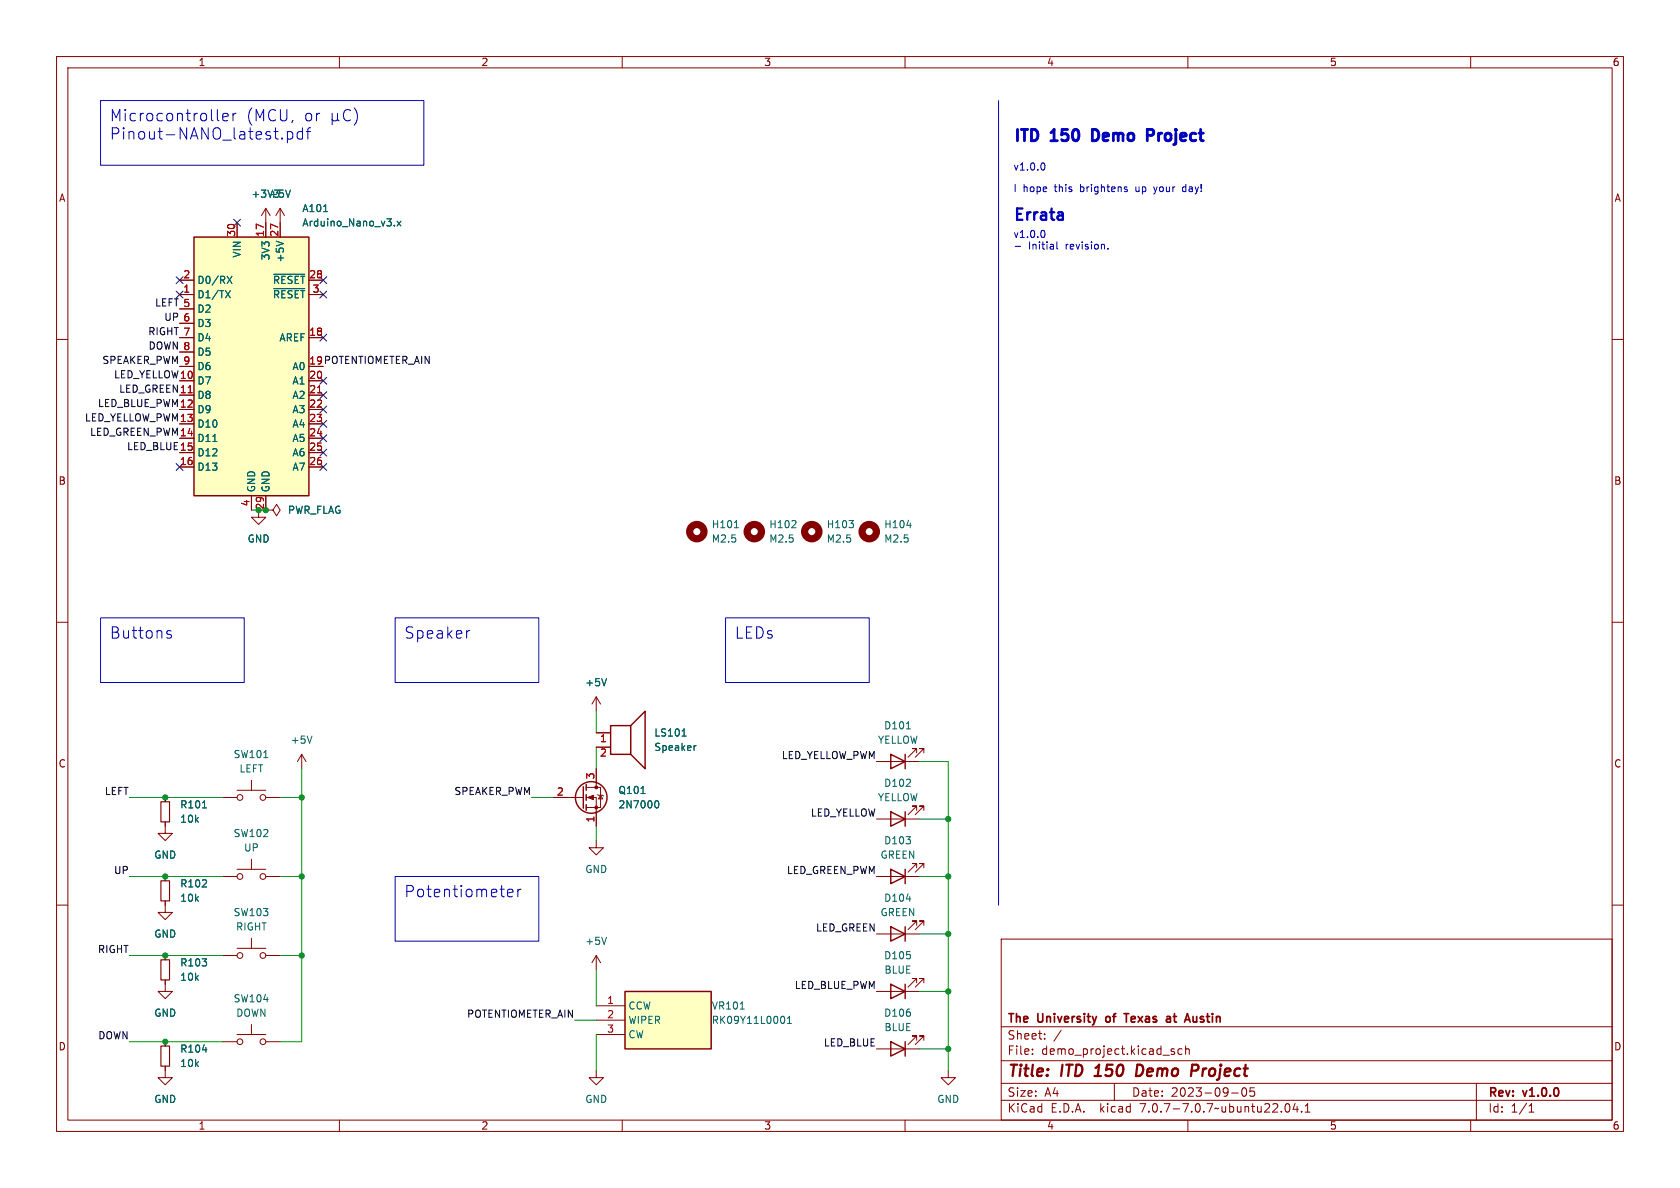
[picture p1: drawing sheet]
<svg xmlns="http://www.w3.org/2000/svg" width="297mm" height="210mm" viewBox="0 0 297 210" stroke-linecap="round" stroke-linejoin="round" font-family="sans-serif">
<g fill="none" stroke="#840000" stroke-width=".18">
<path d="M10 10h277v190h-277zM12 12h273v186h-273zM60 10v2M110 10v2M160 10v2M210 10v2M260 10v2M41.9 39.4v2.5M47 36.8v5.1M47 36.8l-.8 1.3M47 36.8l.8 1.3M49.5 36.8l-.7 1.3"/>
<path d="M49.5 36.8v5.1M49.5 36.8l.8 1.3M10 60h2M31.7 52.1h2.6M31.7 59.7h2.6M31.7 49.5h2.6M31.7 54.6h2.6M31.7 57.2h2.6M54.6 52.1h2.5M54.6 59.7h2.5M54.6 49.5h2.5M285 60h2"/>
<path d="M31.7 67.3h2.6M31.7 69.9h2.6M31.7 72.4h2.6M31.7 74.9h2.6M31.7 77.5h2.6M31.7 62.2h2.6M31.7 64.8h2.6M54.6 67.3h2.5M54.6 69.9h2.5M54.6 72.4h2.5M54.6 74.9h2.5M54.6 77.5h2.5"/>
<path d="M31.7 80h2.6M31.7 82.6h2.6M44.4 87.6v2.6M45.7 90.2v1.2h1.3l-1.3 1.3-1.3-1.3h1.3M47 87.6v2.6h1.3l.6-1 .6 1-.6 1-.6-1M54.6 80h2.5M54.6 82.6h2.5M10 110h2M285 110h2M41.9 139.7h5.1M44.4 137.9v1.8M53.3 133.4l-.7 1.2"/>
<path d="M53.3 133.4v2.5M53.3 133.4l.8 1.2M103.6 139.2h2.6v3.5h-2.6M105.4 123.2v2.5M105.4 135.9v3.3M105.4 129.5h2.5M105.4 132.1h2.5M105.4 123.2l-.8 1.3M105.4 123.2l.8 1.3M154.9 134.6h7.7M162.1 133.1v-.8h-.8h.8l-1.6 1.6M163.3 133.1v-.8h-.7h.7l-1.5 1.6"/>
<path d="M10 160h2M29.2 145.3v2h1.3l-1.3 1.3-1.3-1.3h1.3M29.2 159.3v2h1.3l-1.3 1.3-1.3-1.3h1.3M29.2 141v.7M29.2 154.9v.8M39.4 154.9h2.5M39.4 141h2.5M41.9 153.7h5.1M44.4 151.9v1.8M47 154.9h2.5M47 141h2.5M97.8 141h5.3"/>
<path d="M103.6 141h1.8v5.1M105.4 148.6v1.3h1.3l-1.3 1.2-1.3-1.2h1.3M105.7 140.5l.1 .1h.8l.1 .1M106.2 140.6l.4 .6h-.8zM154.9 154.9h7.7M154.9 144.8h7.7M162.1 143.3v-.8h-.8h.8l-1.6 1.5M162.1 153.4v-.7h-.8h.8l-1.6 1.5M163.3 143.3v-.8h-.7h.7l-1.5 1.5M163.3 153.4v-.7h-.7h.7l-1.5 1.5M285 160h2M29.2 173.2v2.1h1.3l-1.3 1.2-1.3-1.2h1.3"/>
<path d="M29.2 168.9v.8M39.4 168.9h2.5M41.9 167.6h5.1M44.4 165.9v1.7M47 168.9h2.5M105.4 177.8h5.1M105.4 168.9l-.8 1.3M105.4 168.9v2.6M105.4 168.9l.8 1.3M154.9 175.3h7.7M154.9 165.1h7.7M162.1 173.7v-.7h-.8h.8l-1.6 1.5"/>
<path d="M162.1 163.6v-.8h-.8h.8l-1.6 1.5M163.3 173.7v-.7h-.7h.7l-1.5 1.5M163.3 163.6v-.8h-.7h.7l-1.5 1.5M177 166h108v32h-108zM29.2 188.5v2h1.3l-1.3 1.3-1.3-1.3h1.3M29.2 184.2v.7M39.4 184.2h2.5M41.9 182.9h5.1M44.4 181.1v1.8M47 184.2h2.5M60 198v2M105.4 189.2v1.3h1.3l-1.3 1.3-1.3-1.3h1.3"/>
<path d="M105.4 180.3h5.1M105.4 182.9h5.1M110 198v2M154.9 185.4h7.7M160 198v2M162.1 183.9v-.8h-.8h.8l-1.6 1.6M163.3 183.9v-.8h-.7h.7l-1.5 1.6M167.6 189.2v1.3h1.3l-1.3 1.3-1.2-1.3h1.2M177 194.5h108M177 191.5h108M177 187.5h108M177 181.5h108"/>
<path d="M182.5 186.3v.1M182.5 185.5v.1M184.7 183.6v.1M184.7 182.8v.1M187.6 182.1l-1.3 2M197 191.5v3M207.1 185.8l.4 .1 .2 .2-.1 .2-.4 .1M207.1 185.5h.5M209 185.5l-.5-.1-.3 .3v.4l.2 .2h.6M209.6 185.5l.2-.1 .4 .1v.9M209.6 184.9v1.5M210 198v2"/>
<path d="M217.7 193.2h1.2M219.7 192.4a.81 .81 0 0 0 .3 1.4l.2-.1 .2-.5-.2-.8M221 192.3v.7l.2-.1h.5l.1 .6-.3 .3-.5-.1M227.3 195.2l.2-.1a.81 .81 0 0 1 .6 .6 .81 .81 0 0 1-.3 .8l-.1 .1a.81 .81 0 0 1-.4-1.4zM229 195l-.4 1.1h.9M229.3 195.6v1M230.1 196.5v.1M230.7 196.6h.9M230.7 195.5l.5-.4v1.5M260 198v2M261 191.5v6.5M270.3 196.6h.9"/>
<path d="M270.3 195.5l.4-.4v1.5"/>
<circle cx="42.4" cy="141" r=".51"/>
<circle cx="42.4" cy="154.9" r=".51"/>
<circle cx="46.5" cy="154.9" r=".51"/>
<circle cx="46.5" cy="141" r=".51"/>
<circle cx="42.4" cy="168.9" r=".51"/>
<circle cx="46.5" cy="168.9" r=".51"/>
<circle cx="42.4" cy="184.2" r=".51"/>
<circle cx="46.5" cy="184.2" r=".51"/>
</g>
<path d="M193.5 190.2h1.1M194.1 188.5l-.4 .3M201.8 188.3l-.7-.1-.3 2h.5l.5-.3M210.8 188.2l.9 .1a.58 .58 0 0 1-.3 1h-.7" fill="none" stroke="#840000" stroke-width=".4"/>
<path d="M195.6 179.8v.7M198.7 179.2h.9M199.1 179.2v1.5M206.7 179.7l.2 .2v.8M207.4 179.7h.6M210.9 179.7l.1 .9h.5M206.9 180.6l-.5 .1M206.9 180l-.5 .1" fill="none" stroke="#840000" stroke-width=".3"/>
<g fill="none" stroke="#840000" stroke-width=".25">
<path d="M34.3 41.9h20.3v45.7h-20.3zM103.1 139.1v3.8M103.6 138.7v1M107.9 128.3h3.6v5.1h-3.6zM111.5 128.3l2.5-2.6v10.2l-2.5-2.5M157.5 133.4l2.5 1.2-2.5 1.3zM160 133.4v2.5M103.6 140.5v1M103.6 142.2v1.1M157.5 143.5l2.5 1.3-2.5 1.3zM157.5 153.7l2.5 1.2-2.5 1.3zM160 143.5v2.6"/>
<path d="M160 153.7v2.5M110.5 175.3h15.2v10.1h-15.2zM157.5 174l2.5 1.3-2.5 1.2zM157.5 163.8l2.5 1.3-2.5 1.3zM160 163.8v2.6M160 174v2.5M157.5 184.2l2.5 1.2-2.5 1.3zM160 184.2v2.5"/>
<circle cx="104.5" cy="141" r="2.79"/>
</g>
<g fill="none" stroke="#006464" stroke-width=".18">
<path d="M51.3 33.6l-.4 1.3M57.2 37.4h.7M69.7 39.8v.1M70.2 39.1l.7 .8M70.9 39.1l-.7 .8M39.9 51.4l.8 1.2M40.2 48.8l.8 1.3M40.7 51.4l-.8 1.2M41 48.8l-.8 1.3M48.4 48.5h5.5M48.4 51h5.5M48.8 42.6l1.3 .5"/>
<path d="M37.6 78h.7M129.8 93.3h.8M139.9 93.3h.8M140.7 92.1v.5M150.1 92h.8l-.4 .5M150.8 92.6v.6M160.3 92.9h.8M107.2 120l-.4 1.2M46.6 133.9h.8M55.2 130.1l-.5 1.3M120.6 130.1h.7M123.1 131.8l-.3 .1"/>
<path d="M160.2 128.8h.8M35.8 142.8h.7M113.3 140.3h.7M115.9 141.6l.1-.1a.68 .68 0 0 1 .5 .7 .68 .68 0 0 1-.5 .6h-.1M160.2 158.9h.8M107.2 165.7l-.4 1.2M130.9 178.4h.7M138.4 179.6a.79 .79 0 0 1 0 1.3M35.8 185.6h.8M139.2 180.9h.7M139.2 180l.4-.4v1.3"/>
</g>
<g fill="#ffffc2" stroke="#ffffc2" stroke-width=".18">
<path d="M110.5 175.3h15.2v10.1h-15.2z"/>
<path d="M34.3 41.9h20.3v45.7h-20.3z"/>
</g>
<path d="M33.3 69.4h.7M56.1 69.4h.7" fill="none" stroke="#a90000" stroke-width=".18"/>
<path d="M28.4 141.7h1.6v3.6h-1.6zM28.4 155.7h1.6v3.6h-1.6zM28.4 169.7h1.6v3.5h-1.6zM28.4 184.9h1.6v3.6h-1.6z" fill="none" stroke="#840000" stroke-width=".2"/>
<g fill="none" stroke="#840000" stroke-width="1.3">
<circle cx="123.2" cy="94" r="1.27"/>
<circle cx="133.3" cy="94" r="1.27"/>
<circle cx="143.5" cy="94" r="1.27"/>
<circle cx="153.7" cy="94" r="1.27"/>
</g>
<g fill="#840000" stroke="#840000" stroke-width=".18">
<path d="M103.9 141l1-.4v.8z"/>
<circle cx="105.4" cy="142.7" r=".25"/>
<circle cx="105.4" cy="139.2" r=".25"/>
</g>
<path d="M193.9 23l-.8-.1v2l.8-.1M202.8 22.9h.8a.54 .54 0 0 1 .4 .5 .54 .54 0 0 1-.4 .5h-.8" fill="none" stroke="#0000c2" stroke-width=".5"/>
<g fill="none" stroke="#0000c2" stroke-width=".18">
<path d="M17.8 17.8h57.1v11.4h-57.1zM62 19.6a.8 .8 0 0 0-1-.1 .8 .8 0 0 0-.3 1 .75 .75 0 0 0 .4 .8 .75 .75 0 0 0 .9-.1M62.6 19.1a2.29 2.29 0 0 1 0 3M176.5 17.8v142.2M38.4 21.1l.3 .3M39.4 20.7l.9-.2-.1-.4-.5-.1-.3 .3 .1 1 .2 .1 .5-.1M41.2 20v1.4M41.8 20a.51 .51 0 0 0-.6 .4M49.9 24.4l.1 .1-.1 .1M50.8 23.3v2M51 23.3h-.2M51.4 23.3l.4 .3v.6l-.4 .4-.6-.1"/>
<path d="M53.5 23.3h-.6l-.4 .3v.6l.2 .3 .2 .1 .6-.1M53.5 22.6v2M54.1 23.3h.8M54.5 22.7l-.1 1.9M58.7 21.1l.3 .3h.4l.3-.3M58.7 20v2M59.7 21.1l.3 .3M59.7 20v1.1M184.4 28.8a.79 .79 0 0 1 0 1.3M198.9 33.5h.3l.1 .2-.2 .2h-.2M198.9 33l.3 .1M204 33l.3 .9"/>
<path d="M204.1 34.2l-.1 .1M209.5 33l-.3 .1-.2 .2 .1 .5 .4 .1M179.5 43.6h.9M184.4 40.7a.79 .79 0 0 1 0 1.3M186.9 42.8v1.1l.1 .1M195.9 43.9v.1M17.8 109.2h25.4v11.5h-25.4zM29.6 112l.6 .2 .1 .3-.3 .3-.5-.1M29.6 111.6l.2-.1 .4 .1M69.8 109.2h25.4v11.5h-25.4zM83.1 111.5l-.4 .1M128.3 109.2h25.4v11.5h-25.4z"/>
<path d="M69.8 154.9h25.4v11.5h-25.4zM89.7 157.9l1-.2-.1-.4-.6-.1-.3 .3 .1 .9 .2 .1 .6-.1M91.5 157.2v1.3M92.1 157.2a.51 .51 0 0 0-.6 .4"/>
</g>
<g fill="none" stroke="#009600" stroke-width=".18">
<path d="M44.4 90.2h1.3M53.3 135.9v48.3h-3.8M105.4 125.7v3.8M105.4 132.1v3.8M162.6 134.6h5v54.6M22.9 154.9h16.5M22.9 141h16.5M49.5 154.9h3.8M49.5 141h3.8M94 141h3.8M105.4 146.1v2.5M162.6 154.9h5"/>
<path d="M162.6 144.8h5M22.9 168.9h16.5M49.5 168.9h3.8M105.4 171.5v6.3M162.6 165.1h5M162.6 175.3h5M22.9 184.2h16.5M101.6 180.3h3.8M105.4 182.9v6.3M162.6 185.4h5"/>
</g>
<g fill="none" stroke="#000084" stroke-width=".18">
<path d="M41.3 38.8l1.2 1.2M42.5 38.8l-1.2 1.2M31.1 51.5l1.3 1.2M31.1 48.9l1.3 1.2M32.4 51.5l-1.3 1.2M32.4 48.9l-1.3 1.2M56.5 51.5l1.3 1.2M56.5 59.1l1.3 1.2M56.5 48.9l1.3 1.2M57.8 51.5l-1.3 1.2M57.8 59.1l-1.3 1.2M57.8 48.9l-1.3 1.2"/>
<path d="M56.5 76.9l1.3 1.2M56.5 74.3l1.3 1.2M56.5 69.2l1.3 1.3M56.5 66.7l1.3 1.2M56.5 79.4l1.3 1.2M56.5 71.8l1.3 1.2M57.8 76.9l-1.3 1.2M57.8 74.3l-1.3 1.2M57.8 69.2l-1.3 1.3M57.8 66.7l-1.3 1.2M57.8 79.4l-1.3 1.2M57.8 71.8l-1.3 1.2"/>
<path d="M31.1 81.9l1.3 1.3M32.4 81.9l-1.3 1.3M56.5 81.9l1.3 1.3M57.8 81.9l-1.3 1.3"/>
</g>
<g fill="#009600" stroke="#009600" stroke-width=".18">
<circle cx="167.6" cy="144.8" r=".46"/>
<circle cx="167.6" cy="175.3" r=".46"/>
<circle cx="167.6" cy="185.4" r=".46"/>
<circle cx="167.6" cy="154.9" r=".46"/>
<circle cx="167.6" cy="165.1" r=".46"/>
<circle cx="47" cy="90.2" r=".46"/>
<circle cx="53.3" cy="141" r=".46"/>
<circle cx="53.3" cy="154.9" r=".46"/>
<circle cx="29.2" cy="141" r=".46"/>
<circle cx="29.2" cy="168.9" r=".46"/>
<circle cx="29.2" cy="154.9" r=".46"/>
<circle cx="53.3" cy="168.9" r=".46"/>
<circle cx="29.2" cy="184.2" r=".46"/>
</g>
<g font-size="2.8" fill="#0000c2">
<text x="19.3" y="21.7">Microcontroller</text>
<text x="43.4" y="21.7">(MCU,</text>
<text x="53.7" y="21.7">or</text>
<text x="19.3" y="25">Pinout-NANO_latest.pdf</text>
<text x="179.1" y="25.2">ITD</text>
<text x="186.2" y="25.2">150</text>
<text x="194.5" y="25.2">Demo</text>
<text x="205.3" y="25.2">Project</text>
<text x="179.1" y="39.1">Errata</text>
<text x="19.3" y="113.2">Buttons</text>
<text x="71.4" y="113.2">Speaker</text>
<text x="129.8" y="113.2">LEDs</text>
<text x="71.4" y="158.9">Potentiometer</text>
</g>
<g font-size="2.8" fill="#840000">
<text x="178" y="190.9">Title:</text>
<text x="187.7" y="190.9">ITD</text>
<text x="194.5" y="190.9">150</text>
<text x="202.5" y="190.9">Demo</text>
<text x="213" y="190.9">Project</text>
</g>
<g font-size="2.1" fill="#840000">
<text x="178" y="184">Sheet:</text>
<text x="178" y="181.2">The</text>
<text x="183.5" y="181.2">University</text>
<text x="196.2" y="181.2">of</text>
<text x="200.2" y="181.2">Texas</text>
<text x="208.1" y="181.2">at</text>
<text x="212.1" y="181.2">Austin</text>
<text x="178" y="186.7">File:</text>
<text x="184.1" y="186.7">demo_project.kicad_sch</text>
<text x="178" y="196.9">KiCad</text>
<text x="178" y="194.1">Size:</text>
<text x="184.7" y="194.1">A4</text>
<text x="185.7" y="196.9">E.D.A.</text>
<text x="194.6" y="196.9">kicad</text>
<text x="200" y="194.1">Date:</text>
<text x="201.8" y="196.9">7.0.7-7.0.7~ubuntu22.04.1</text>
<text x="207" y="194.1">2023-09-05</text>
<text x="263" y="194.3">Rev:</text>
<text x="263" y="196.9">Id:</text>
<text x="267.1" y="196.9">1/1</text>
<text x="269.4" y="194.3">v1.0.0</text>
</g>
<g font-size="1.8" fill="#840000">
<text x="35" y="11.9">1</text>
<text x="85" y="11.9">2</text>
<text x="135" y="11.9">3</text>
<text x="185" y="11.9">4</text>
<text x="235" y="11.9">5</text>
<text x="285" y="11.9">6</text>
<text x="10.3" y="35.9">A</text>
<text x="285.3" y="35.9">A</text>
<text x="54.6" y="64.5">19 POTENTIOMETER_AIN</text>
<text x="10.3" y="85.9">B</text>
<text x="285.3" y="85.9">B</text>
<text x="10.3" y="135.9">C</text>
<text x="285.3" y="135.9">C</text>
<text x="10.3" y="185.9">D</text>
<text x="285.3" y="185.9">D</text>
<text x="35" y="199.9">1</text>
<text x="85" y="199.9">2</text>
<text x="135" y="199.9">3</text>
<text x="185" y="199.9">4</text>
<text x="235" y="199.9">5</text>
<text x="285" y="199.9">6</text>
</g>
<g font-size="1.8" fill="#006464">
<text x="44.3" y="35.2">+3V3</text>
<text x="47.5" y="35.2">+5V</text>
<text x="53.3" y="37.7">A101</text>
<text x="53.3" y="40.2">Arduino_Nano_v3.x</text>
<text x="42.8" y="45.6" transform="rotate(-90 42.8 45.6)">VIN</text>
<text x="47.9" y="46.1" transform="rotate(-90 47.9 46.1)">3V3</text>
<text x="50.4" y="46.5" transform="rotate(-90 50.4 46.5)">+5V</text>
<text x="34.8" y="52.9">D1/TX</text>
<text x="34.8" y="50.4">D0/RX</text>
<text x="48.2" y="50.4">~{RESET}</text>
<text x="48.2" y="52.9">~{RESET}</text>
<text x="34.8" y="55.5">D2</text>
<text x="34.8" y="58">D3</text>
<text x="34.8" y="60.6">D4</text>
<text x="34.8" y="63.1">D5</text>
<text x="34.8" y="65.6">D6</text>
<text x="49.3" y="60.6">AREF</text>
<text x="51.6" y="65.6">A0</text>
<text x="34.8" y="68.2">D7</text>
<text x="34.8" y="70.7">D8</text>
<text x="51.6" y="68.2">A1</text>
<text x="51.6" y="70.7">A2</text>
<text x="34.8" y="73.3">D9</text>
<text x="34.8" y="75.8">D10</text>
<text x="51.6" y="73.3">A3</text>
<text x="51.6" y="75.8">A4</text>
<text x="34.8" y="78.3">D11</text>
<text x="34.8" y="80.9">D12</text>
<text x="34.8" y="83.4">D13</text>
<text x="51.6" y="78.3">A5</text>
<text x="51.6" y="80.9">A6</text>
<text x="51.6" y="83.4">A7</text>
<text x="45.3" y="87.1" transform="rotate(-90 45.3 87.1)">GND</text>
<text x="47.9" y="87.1" transform="rotate(-90 47.9 87.1)">GND</text>
<text x="50.8" y="91">PWR_FLAG</text>
<text x="125.7" y="93.6">H101</text>
<text x="135.9" y="93.6">H102</text>
<text x="146.1" y="93.6">H103</text>
<text x="156.2" y="93.6">H104</text>
<text x="43.7" y="96.1">GND</text>
<text x="125.7" y="96.1">M2.5</text>
<text x="135.9" y="96.1">M2.5</text>
<text x="146.1" y="96.1">M2.5</text>
<text x="156.2" y="96.1">M2.5</text>
<text x="103.4" y="121.5">+5V</text>
<text x="51.3" y="131.7">+5V</text>
<text x="115.6" y="130.4">LS101</text>
<text x="155.1" y="131.7">YELLOW</text>
<text x="156.2" y="129.1">D101</text>
<text x="41.2" y="134.2">SW101</text>
<text x="42.2" y="136.8">LEFT</text>
<text x="115.6" y="132.9">Speaker</text>
<text x="31.8" y="143.1">R101</text>
<text x="109.2" y="140.6">Q101</text>
<text x="109.2" y="143.1">2N7000</text>
<text x="155.1" y="141.8">YELLOW</text>
<text x="156.2" y="139.3">D102</text>
<text x="31.8" y="145.6">10k</text>
<text x="41.2" y="148.2">SW102</text>
<text x="156.2" y="149.5">D103</text>
<text x="27.2" y="152">GND</text>
<text x="43" y="150.7">UP</text>
<text x="103.4" y="154.5">GND</text>
<text x="155.6" y="152">GREEN</text>
<text x="31.8" y="157.1">R102</text>
<text x="31.8" y="159.6">10k</text>
<text x="156.2" y="159.6">D104</text>
<text x="27.2" y="166">GND</text>
<text x="41.2" y="162.2">SW103</text>
<text x="41.6" y="164.7">RIGHT</text>
<text x="103.4" y="167.2">+5V</text>
<text x="155.6" y="162.2">GREEN</text>
<text x="31.8" y="171">R103</text>
<text x="31.8" y="173.6">10k</text>
<text x="156.2" y="169.8">D105</text>
<text x="156.3" y="172.3">BLUE</text>
<text x="27.2" y="179.9">GND</text>
<text x="41.2" y="177.4">SW104</text>
<text x="41.7" y="179.9">DOWN</text>
<text x="111" y="178.7">CCW</text>
<text x="125.7" y="178.7">VR101</text>
<text x="156.2" y="179.9">D106</text>
<text x="111" y="181.2">WIPER</text>
<text x="111" y="183.7">CW</text>
<text x="125.7" y="181.2">RK09Y11L0001</text>
<text x="156.3" y="182.5">BLUE</text>
<text x="31.8" y="186.3">R104</text>
<text x="31.8" y="188.8">10k</text>
<text x="27.2" y="195.2">GND</text>
<text x="103.4" y="195.2">GND</text>
<text x="165.6" y="195.2">GND</text>
</g>
<g font-size="1.8" fill="#0000c2">
<text x="179.1" y="34">I</text>
<text x="179.1" y="30.2">v1.0.0</text>
<text x="180.8" y="34">hope</text>
<text x="186.6" y="34">this</text>
<text x="191.2" y="34">brightens</text>
<text x="201.2" y="34">up</text>
<text x="204.7" y="34">your</text>
<text x="209.9" y="34">day!</text>
<text x="179.1" y="42.2">v1.0.0</text>
<text x="181.8" y="44.2">Initial</text>
<text x="188.5" y="44.2">revision.</text>
</g>
<g font-size="1.8" fill="#a90000">
<text x="41.7" y="42" transform="rotate(-90 41.7 42)">30</text>
<text x="46.7" y="42" transform="rotate(-90 46.7 42)">17</text>
<text x="49.3" y="42" transform="rotate(-90 49.3 42)">27</text>
<text x="32.3" y="51.8">1</text>
<text x="32.3" y="49.3">2</text>
<text x="54.6" y="49.3">28</text>
<text x="55.2" y="51.8">3</text>
<text x="32.3" y="54.4">5</text>
<text x="32.3" y="56.9">6</text>
<text x="32.3" y="59.4">7</text>
<text x="54.6" y="59.4">18</text>
<text x="32.3" y="62">8</text>
<text x="32.3" y="64.5">9</text>
<text x="54.6" y="64.5">19</text>
<text x="31.7" y="67.1">10</text>
<text x="31.7" y="69.6">11</text>
<text x="54.6" y="67.1">20</text>
<text x="54.6" y="69.6">21</text>
<text x="31.7" y="72.1">12</text>
<text x="31.7" y="74.7">13</text>
<text x="31.7" y="77.2">14</text>
<text x="54.6" y="72.1">22</text>
<text x="54.6" y="74.7">23</text>
<text x="54.6" y="77.2">24</text>
<text x="31.7" y="82.3">16</text>
<text x="31.7" y="79.8">15</text>
<text x="54.6" y="79.8">25</text>
<text x="54.6" y="82.3">26</text>
<text x="44.2" y="89.6" transform="rotate(-90 44.2 89.6)">4</text>
<text x="106" y="131.5">1</text>
<text x="105.2" y="137.9" transform="rotate(-90 105.2 137.9)">3</text>
<text x="106" y="134.1">2</text>
<text x="98.4" y="140.7">2</text>
<text x="105.2" y="145.5" transform="rotate(-90 105.2 145.5)">1</text>
<text x="107.2" y="177.5">1</text>
<text x="107.2" y="180.1">2</text>
<text x="107.2" y="182.6">3</text>
</g>
<g font-size="1.8" fill="#0f0f0f">
<text x="26.1" y="59.3">RIGHT 7</text>
<text x="27.3" y="54.3">LEFT 5</text>
<text x="28.9" y="56.8">UP 6</text>
<text x="18" y="64.4">SPEAKER_PWM 9</text>
<text x="26.2" y="61.9">DOWN 8</text>
<text x="20.1" y="67">LED_YELLOW10</text>
<text x="21" y="69.5">LED_GREEN11</text>
<text x="14.9" y="74.6">LED_YELLOW_PWM13</text>
<text x="15.8" y="77.1">LED_GREEN_PWM14</text>
<text x="17.2" y="72">LED_BLUE_PWM12</text>
<text x="22.4" y="79.7">LED_BLUE 15</text>
<text x="138.1" y="134.3">LED_YELLOW_PWM</text>
<text x="18.4" y="140.6">LEFT</text>
<text x="80.2" y="140.6">SPEAKER_PWM</text>
<text x="143.2" y="144.4">LED_YELLOW</text>
<text x="20.1" y="154.6">UP</text>
<text x="139" y="154.6">LED_GREEN_PWM</text>
<text x="144.2" y="164.8">LED_GREEN</text>
<text x="17.2" y="168.6">RIGHT</text>
<text x="82.5" y="180">POTENTIOMETER_AIN</text>
<text x="140.4" y="174.9">LED_BLUE_PWM</text>
<text x="17.3" y="183.8">DOWN</text>
<text x="145.5" y="185.1">LED_BLUE</text>
</g>
<text font-size="1.8" fill="#009600" x="46.7" y="90.2" transform="rotate(-90 46.7 90.2)">29</text>
</svg>
